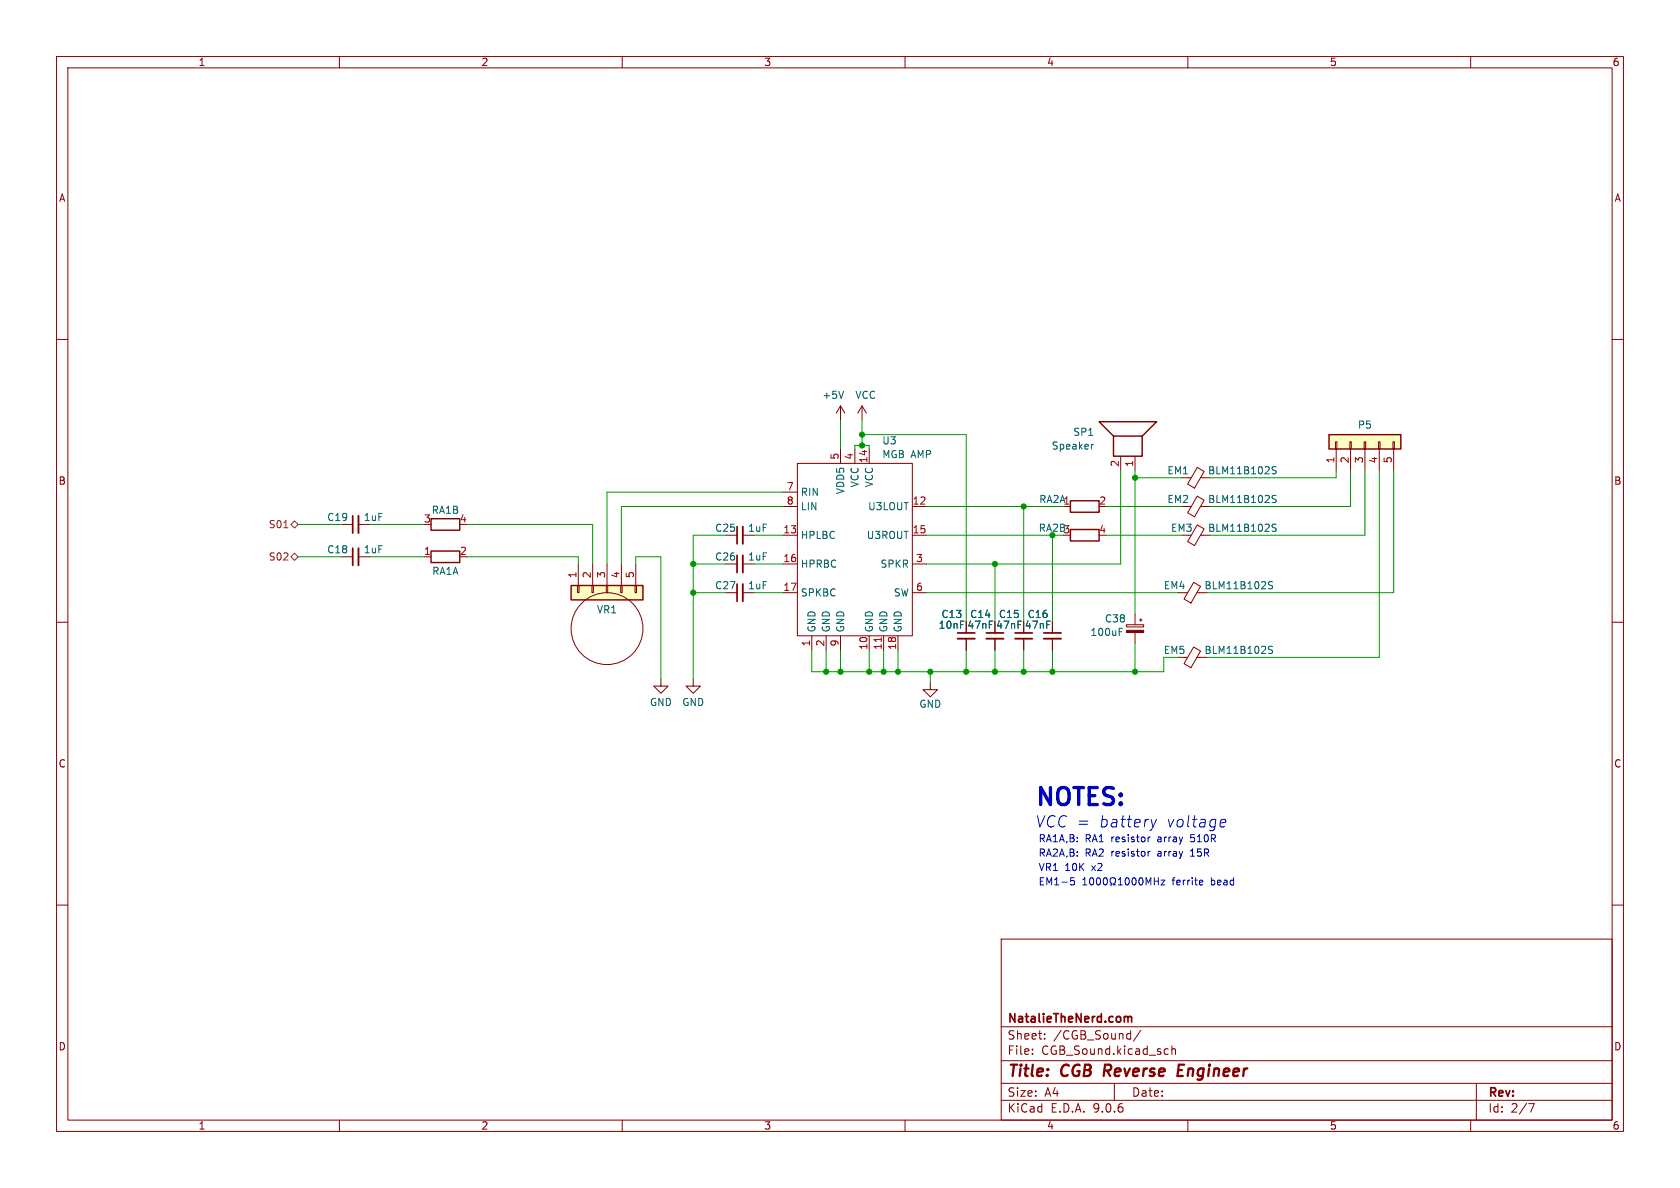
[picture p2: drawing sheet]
<svg xmlns="http://www.w3.org/2000/svg" width="297mm" height="210mm" viewBox="0 0 297 210" stroke-linecap="round" stroke-linejoin="round" font-family="sans-serif">
<g fill="none" stroke="#840000" stroke-width=".18">
<path d="M10 10h277v190h-277zM12 12h273v186h-273zM60 10v2M110 10v2M160 10v2M210 10v2M260 10v2M10 60h2M285 60h2M208.9 84.5h1.7M210.2 89.5h.4M211.7 92.8l1.2 .7-1.7 2.9-1.2-.7z"/>
<path d="M211.7 87.7l1.2 .7-1.7 3-1.2-.7zM211.7 82.6l1.2 .7-1.7 3-1.2-.7zM212.2 94.6h1.8M212.2 89.5h1.8M212.2 84.5h1.8M10 110h2M209.5 116.2h.4M211 114.4l1.2 .7-1.7 2.9-1.2-.7zM211.6 116.2h1.8M285 110h2M164.5 120.7v1.2h1.2l-1.2 1.3-1.3-1.3h1.3M10 160h2"/>
<path d="M177 166h108v32h-108zM285 160h2M60 198v2M110 198v2M160 198v2M177 194.5h108M177 191.5h108M177 187.5h108M177 181.5h108M182.5 186.3v.1M182.5 185.5v.1M184.7 183.6v.1"/>
<path d="M184.7 182.8v.1M197 191.5v3M199.7 182.7l.2 .1M199.9 182.2v1.5M199.9 183.6l-.2 .1M201.7 182.1l-1.3 2M206.1 185.4l.4 .1M206.5 186.3l-.4 .1M207.2 185.5l.2-.1 .3 .1 .1 .9M207.2 184.9v1.5M210 198v2M260 198v2"/>
<path d="M261 191.5v6.5M270.2 195.1h1l-.6 1.5"/>
</g>
<path d="M195.4 188.2l-.3 2M208.3 189.2h.7M209.4 188.2h-1l-.2 2h.9" fill="none" stroke="#840000" stroke-width=".4"/>
<path d="M198.8 179.8l.4-.1 .2 .2M199.4 179.9l.2-.2 .4 .1 .1 .9M199.4 179.9v.8" fill="none" stroke="#840000" stroke-width=".3"/>
<path d="M224.9 93l.7 .6-.2 .3h-.5M224.9 82.9l.7 .5-.2 .4-.5-.1M224.9 87.9l.7 .6-.2 .3h-.5M225.6 92.7h-.5l-.2 .2M225.6 87.6h-.5l-.2 .2M225.6 82.6l-.5-.1-.2 .2M224.2 114.6l.8 .6-.3 .3h-.5M225 114.3l-.5-.1-.3 .3" fill="none" stroke="#006464" stroke-width=".18"/>
<path d="M234.9 76.8h12.7v2.6h-12.7z" fill="#ffffc2"/>
<path d="M196.8 77.1h5.1v3.5h-5.1zM196.8 77.1l-2.5-2.6h10.2l-2.6 2.6M234.9 76.8h12.7v2.6h-12.7zM76.2 91.7h5.1v2h-5.1zM76.2 97.4h5.1v2h-5.1zM189.2 88.5h5.1v2.1h-5.1zM189.2 93.6h5.1v2h-5.1z" fill="none" stroke="#840000" stroke-width=".25"/>
<g fill="none" stroke="#840000" stroke-width=".18">
<path d="M148.6 71.8v2.5M148.6 79.4v2.5M148.6 71.8l-.8 1.2M148.6 71.8l.8 1.2M151.1 79.4v2.5M152.4 71.8l-.8 1.2M152.4 71.8l.8 1.2M152.4 71.8v2.5M153.7 79.4v2.5M236.1 78.1h.2v1.3h-.2zM236.2 79.4v3.8M238.6 78.1h.3v1.3h-.3z"/>
<path d="M238.8 79.4v3.8M241.2 78.1h.2v1.3h-.2zM241.3 79.4v3.8M243.7 78.1h.3v1.3h-.3zM243.8 79.4v3.8M246.3 78.1h.2v1.3h-.2zM246.4 79.4v3.8M60.3 92.7h2.1M63.4 92.7h2M74.9 98.4h1.3M128.3 94.6h2M128.3 99.7h2"/>
<path d="M131.3 94.6h2M131.3 99.7h2M138.4 94.6h2.6M138.4 87h2.6M138.4 89.5h2.6M138.4 99.7h2.6M141 81.9h20.3v30.5h-20.3zM161.3 94.6h2.5M161.3 89.5h2.5M161.3 99.7h2.5M188 89.5h1.2M198.1 80.6v2.6"/>
<path d="M200.7 80.6v2.6M128.3 104.8h2M131.3 104.8h2M138.4 104.8h2.6M143.5 112.4v2.5M146 112.4v2.5M148.6 112.4v2.5M153.7 112.4v2.5M156.2 112.4v2.5M158.7 112.4v2.5M161.3 104.8h2.5M170.8 112.9v2"/>
<path d="M175.9 112.9v2M181 112.9v2M186.1 109.9v2M186.1 112.9v2M199.1 110.4h3.1v.4h-3.1zM200.7 108.6v1.8M200.7 111.8v1.9M201.4 109.6h.5M201.7 109.3v.6M209.5 104.8h.4M211 102.9l1.2 .8-1.7 2.9-1.2-.7zM211.6 104.8h1.8"/>
<path d="M116.8 120v1.3h1.3l-1.3 1.3-1.2-1.3h1.2M122.6 120v1.3h1.2l-1.2 1.3-1.3-1.3h1.3"/>
</g>
<path d="M62.4 91.2v3M130.3 93.1v3M130.3 98.2v3M130.3 103.3v3M169.3 111.9h3M174.4 111.9h3M179.5 111.9h3M184.5 111.9h3.1" fill="none" stroke="#840000" stroke-width=".3"/>
<path d="M63.4 91.2v3M131.3 93.1v3M131.3 98.2v3M131.3 103.3v3M169.3 112.9h3M174.4 112.9h3M179.5 112.9h3M184.5 112.9h3.1" fill="none" stroke="#840000" stroke-width=".33"/>
<path d="M155.8 112.7v.7" fill="none" stroke="#a90000" stroke-width=".18"/>
<path d="M149.1 69.2l-.4 1.2M193.3 78.5l-.3 .2M197.9 111.7h.4M197.9 111.1h.6M224.2 103.2l.8 .5-.3 .4-.5-.1M225 102.9l-.5-.1-.3 .3" fill="none" stroke="#006464" stroke-width=".18"/>
<path d="M199.1 111.4h3.1v.4h-3.1z" fill="#840000" stroke="#840000" stroke-width=".18"/>
<path d="M101 103.5h12.7v2.5h-12.7z" fill="#ffffc2"/>
<g fill="none" stroke="#840000" stroke-width=".18">
<path d="M60.3 98.4h2.1M63.4 98.4h2M102.2 99.7v3.8M104.8 99.7v3.8M107.3 99.7v3.8M109.9 99.7v3.8M112.4 99.7v3.8M102.1 103.5h.3v1.3h-.3zM104.6 103.5h.3v1.3h-.3zM107.2 103.5h.2v1.3h-.2zM109.7 103.5h.3v1.3h-.3zM112.3 103.5h.2v1.3h-.2z"/>
<path d="M170.8 112.9v2M175.9 112.9v2M181 112.9v2M186.1 109.9v2M186.1 112.9v2"/>
<circle cx="107.3" cy="111.1" r="6.3"/>
</g>
<path d="M101 103.5h12.7v2.5h-12.7z" fill="none" stroke="#840000" stroke-width=".25"/>
<path d="M62.4 96.9v3" fill="none" stroke="#840000" stroke-width=".3"/>
<path d="M63.4 96.9v3" fill="none" stroke="#840000" stroke-width=".33"/>
<path d="M50.2 93.3h.7M51.4 98.4l.7-.6 .6 .6-.6 .7zM51.4 92.7l.7-.6 .6 .6-.6 .6z" fill="none" stroke="#725600" stroke-width=".18"/>
<g fill="none" stroke="#009600" stroke-width=".18">
<path d="M148.6 74.3v5.1M151.1 79.4v-.7h2.6v.7M152.4 76.8h18.4v33.1M152.4 74.3v4.4M52.7 98.4h7.6M52.7 92.7h7.6M65.4 98.4h9.5M65.4 92.7h9.5M82.5 98.4h19.7v1.3M82.5 92.7h22.3v7M112.4 99.7v-1.3h4.4v21.6M122.6 99.7h5.7"/>
<path d="M128.3 94.6h-5.7v25.4M133.3 99.7h5.1M133.3 94.6h5.1M138.4 89.5h-28.5v10.2M138.4 87h-31.1v12.7M163.8 94.6h22.3v15.3M163.8 89.5h24.2M175.9 99.7v10.2M181 89.5v20.4M195.6 94.6h13.3M195.6 89.5h13.3M198.1 83.2v16.5h-34.3"/>
<path d="M200.7 83.2v25.4M200.7 84.5h8.2M236.2 83.2v1.3h-22.2M238.8 83.2v6.3h-24.8M241.3 83.2v11.4h-27.3M243.8 83.2v33h-30.4M246.4 83.2v21.6h-33M122.6 104.8h5.7M133.3 104.8h5.1M143.5 114.9v3.8h62.2v-2.5M146 114.9v3.8M148.6 114.9v3.8"/>
<path d="M153.7 114.9v3.8M156.2 114.9v3.8M158.7 114.9v3.8M163.8 104.8h44.5M164.5 118.7v2M170.8 114.9v3.8M175.9 114.9v3.8M181 114.9v3.8M186.1 114.9v3.8M200.7 113.7v5"/>
</g>
<g fill="none" stroke="#0000c2" stroke-width=".18">
<path d="M189.9 155.2h-.6l-.1 .6 .2-.2 .4 .1 .2 .2-.1 .4-.2 .1-.5-.1M191.4 156.4h.7M191.4 155.5l.4-.3v1.2M192.8 155.2h.1a.68 .68 0 0 1 .5 .6 .68 .68 0 0 1-.5 .6 .84 .84 0 0 1-.1-1.2zM194 155.3l.1-.1a.68 .68 0 0 1 .5 .6 .68 .68 0 0 1-.5 .6l-.1-.1-.2-.4zM195.2 155.3l.1-.1a.68 .68 0 0 1 .5 .6 .68 .68 0 0 1-.5 .6l-.1-.1-.2-.4zM196.3 156.4h.3v-.2a.54 .54 0 0 1-.3-.8 .54 .54 0 0 1 .7-.2 .58 .58 0 0 1-.1 1v.2h.3M197.7 156.4h.7M197.7 155.5l.4-.3v1.2M199 155.3l.2-.1a.68 .68 0 0 1 .5 .6 .68 .68 0 0 1-.5 .6l-.2-.1-.1-.4zM200.2 155.3l.2-.1a.68 .68 0 0 1 .5 .6 .68 .68 0 0 1-.5 .6l-.2-.1-.1-.4zM201.5 155.3l.1-.1a.68 .68 0 0 1 .5 .6 .68 .68 0 0 1-.5 .6l-.1-.1-.2-.4z"/>
<path d="M202.6 156.4v-1.2l.4 .9 .5-.9v1.2M203.2 148l-.2 .2M203.3 150.5l-.3 .2M204.1 155.2v1.2M204.1 155.8h.7M204.5 144.8l-.7 1.4M204.8 155.2v1.2M205.3 155.6h.6l-.6 .8h.6M210.5 151.4h.7M210.6 150.4h-.1M212.2 155.6h.4v.3l-.6 .1M212.6 156.4h-.4"/>
<path d="M216.1 144.8l.5 .1 .1 .4-1 .2M216.5 146.1l-.6 .1"/>
</g>
<g fill="#009600" stroke="#009600" stroke-width=".18">
<circle cx="164.5" cy="118.7" r=".46"/>
<circle cx="170.8" cy="118.7" r=".46"/>
<circle cx="200.7" cy="118.7" r=".46"/>
<circle cx="186.1" cy="118.7" r=".46"/>
<circle cx="181" cy="118.7" r=".46"/>
<circle cx="186.1" cy="94.6" r=".46"/>
<circle cx="175.9" cy="99.7" r=".46"/>
<circle cx="175.9" cy="118.7" r=".46"/>
<circle cx="152.4" cy="78.7" r=".46"/>
<circle cx="158.7" cy="118.7" r=".46"/>
<circle cx="156.2" cy="118.7" r=".46"/>
<circle cx="146" cy="118.7" r=".46"/>
<circle cx="148.6" cy="118.7" r=".46"/>
<circle cx="153.7" cy="118.7" r=".46"/>
<circle cx="152.4" cy="76.8" r=".46"/>
<circle cx="200.7" cy="84.5" r=".46"/>
<circle cx="181" cy="89.5" r=".46"/>
<circle cx="122.6" cy="99.7" r=".46"/>
<circle cx="122.6" cy="104.8" r=".46"/>
</g>
<text font-size="4.2" fill="#0000c2" x="182.9" y="142.6">NOTES:</text>
<g font-size="2.8" fill="#0000c2">
<text x="182.9" y="146.4">VCC =</text>
<text x="194.2" y="146.4">battery</text>
<text x="206.2" y="146.4">voltage</text>
</g>
<g font-size="2.8" fill="#840000">
<text x="178" y="190.9">Title:</text>
<text x="187.7" y="190.9">CGB</text>
<text x="196" y="190.9">Reverse</text>
<text x="209.8" y="190.9">Engineer</text>
</g>
<g font-size="2.1" fill="#840000">
<text x="178" y="184">Sheet:</text>
<text x="178" y="181.2">NatalieTheNerd.com</text>
<text x="186.2" y="184">/CGB_Sound/</text>
<text x="178" y="186.7">File:</text>
<text x="184.1" y="186.7">CGB_Sound.kicad_sch</text>
<text x="178" y="196.9">KiCad</text>
<text x="178" y="194.1">Size:</text>
<text x="184.7" y="194.1">A4</text>
<text x="185.7" y="196.9">E.D.A.</text>
<text x="193.3" y="196.9">9.0.6</text>
<text x="200" y="194.1">Date:</text>
<text x="263" y="194.3">Rev:</text>
<text x="263" y="196.9">Id:</text>
<text x="267.1" y="196.9">2/7</text>
</g>
<g font-size="1.8" fill="#840000">
<text x="35" y="11.9">1</text>
<text x="85" y="11.9">2</text>
<text x="135" y="11.9">3</text>
<text x="185" y="11.9">4</text>
<text x="235" y="11.9">5</text>
<text x="285" y="11.9">6</text>
<text x="10.3" y="35.9">A</text>
<text x="285.3" y="35.9">A</text>
<text x="10.3" y="85.9">B</text>
<text x="285.3" y="85.9">B</text>
<text x="170.9" y="111.4">47nF</text>
<text x="10.3" y="135.9">C</text>
<text x="285.3" y="135.9">C</text>
<text x="10.3" y="185.9">D</text>
<text x="285.3" y="185.9">D</text>
<text x="35" y="199.9">1</text>
<text x="85" y="199.9">2</text>
<text x="135" y="199.9">3</text>
<text x="185" y="199.9">4</text>
<text x="235" y="199.9">5</text>
<text x="285" y="199.9">6</text>
</g>
<g font-size="1.8" fill="#006464">
<text x="145.3" y="70.7">+5V</text>
<text x="151.1" y="70.7">VCC</text>
<text x="189.6" y="77.2">SP1</text>
<text x="240" y="76">P5</text>
<text x="155.9" y="78.8">U3</text>
<text x="155.9" y="81.2">MGB AMP</text>
<text x="185.8" y="79.7">Speaker</text>
<text x="141.5" y="87.9">RIN</text>
<text x="149.5" y="87.5" transform="rotate(-90 149.5 87.5)">VDD5</text>
<text x="152" y="86.3" transform="rotate(-90 152 86.3)">VCC</text>
<text x="154.5" y="86.3" transform="rotate(-90 154.5 86.3)">VCC</text>
<text x="183.6" y="89.1">RA2A1</text>
<text x="206.3" y="89.1">EM2</text>
<text x="206.3" y="84">EM1</text>
<text x="213.5" y="89.1">BLM11B102S</text>
<text x="213.5" y="84">BLM11B102S</text>
<text x="57.7" y="92.3">C19</text>
<text x="64.2" y="92.3">1uF</text>
<text x="76.2" y="91">RA1B</text>
<text x="81.2" y="92.5">4</text>
<text x="126.3" y="94.2">C25</text>
<text x="132.2" y="94.2">1uF</text>
<text x="141.5" y="90.4">LIN</text>
<text x="141.5" y="95.5">HPLBC</text>
<text x="153.1" y="95.5">U3ROUT</text>
<text x="153.4" y="90.4">U3LOUT</text>
<text x="206.9" y="94.2">EM3</text>
<text x="213.5" y="94.2">BLM11B102S</text>
<text x="57.7" y="98">C18</text>
<text x="64.2" y="98">1uF</text>
<text x="76.3" y="101.8">RA1A</text>
<text x="126.3" y="99.3">C26</text>
<text x="132.2" y="99.3">1uF</text>
<text x="141.5" y="100.6">HPRBC</text>
<text x="155.6" y="100.6">SPKR</text>
<text x="126.3" y="104.4">C27</text>
<text x="132.2" y="104.4">1uF</text>
<text x="141.5" y="105.6">SPKBC</text>
<text x="157.9" y="105.6">SW</text>
<text x="205.6" y="104.4">EM4</text>
<text x="212.8" y="104.4">BLM11B102S</text>
<text x="105.4" y="108.6">VR1</text>
<text x="144.4" y="111.9" transform="rotate(-90 144.4 111.9)">GND</text>
<text x="146.9" y="111.9" transform="rotate(-90 146.9 111.9)">GND</text>
<text x="149.5" y="111.9" transform="rotate(-90 149.5 111.9)">GND</text>
<text x="154.5" y="111.9" transform="rotate(-90 154.5 111.9)">GND</text>
<text x="157.1" y="111.9" transform="rotate(-90 157.1 111.9)">GND</text>
<text x="159.6" y="111.9" transform="rotate(-90 159.6 111.9)">GND</text>
<text x="165.8" y="111.4">10nF</text>
<text x="166.3" y="109.4">C13</text>
<text x="171.4" y="109.4">C14</text>
<text x="176" y="111.4">47nF</text>
<text x="176.5" y="109.4">C15</text>
<text x="181.1" y="111.4">47nF</text>
<text x="181.6" y="109.4">C16</text>
<text x="192.7" y="112.6">100uF</text>
<text x="195.2" y="110.2">C38</text>
<text x="212.8" y="115.8">BLM11B102S</text>
<text x="114.8" y="125">GND</text>
<text x="120.5" y="125">GND</text>
<text x="162.4" y="125.3">GND</text>
</g>
<g font-size="1.8" fill="#a90000">
<text x="148.3" y="81.4" transform="rotate(-90 148.3 81.4)">5</text>
<text x="150.9" y="81.4" transform="rotate(-90 150.9 81.4)">4</text>
<text x="153.4" y="82" transform="rotate(-90 153.4 82)">14</text>
<text x="197.9" y="82.6" transform="rotate(-90 197.9 82.6)">2</text>
<text x="200.4" y="82.6" transform="rotate(-90 200.4 82.6)">1</text>
<text x="236" y="82" transform="rotate(-90 236 82)">1</text>
<text x="238.5" y="82" transform="rotate(-90 238.5 82)">2</text>
<text x="241" y="82" transform="rotate(-90 241 82)">3</text>
<text x="243.6" y="82" transform="rotate(-90 243.6 82)">4</text>
<text x="246.1" y="82" transform="rotate(-90 246.1 82)">5</text>
<text x="139" y="86.7">7</text>
<text x="139" y="89.3">8</text>
<text x="161.2" y="89.3">12</text>
<text x="194.2" y="89.3">2</text>
<text x="74.9" y="92.5">3</text>
<text x="138.4" y="94.4">13</text>
<text x="161.2" y="94.4">15</text>
<text x="194.2" y="94.4">4</text>
<text x="74.9" y="98.2">1</text>
<text x="81.2" y="98.2">2</text>
<text x="138.4" y="99.4">16</text>
<text x="161.9" y="99.4">3</text>
<text x="102" y="102.3" transform="rotate(-90 102 102.3)">1</text>
<text x="104.5" y="102.3" transform="rotate(-90 104.5 102.3)">2</text>
<text x="107.1" y="102.3" transform="rotate(-90 107.1 102.3)">3</text>
<text x="109.6" y="102.3" transform="rotate(-90 109.6 102.3)">4</text>
<text x="112.1" y="102.3" transform="rotate(-90 112.1 102.3)">5</text>
<text x="138.4" y="104.5">17</text>
<text x="161.9" y="104.5">6</text>
<text x="143.3" y="114.4" transform="rotate(-90 143.3 114.4)">1</text>
<text x="145.8" y="114.4" transform="rotate(-90 145.8 114.4)">2</text>
<text x="148.3" y="114.4" transform="rotate(-90 148.3 114.4)">9</text>
<text x="153.4" y="115" transform="rotate(-90 153.4 115)">10</text>
<text x="156" y="115" transform="rotate(-90 156 115)">11</text>
<text x="158.5" y="115" transform="rotate(-90 158.5 115)">18</text>
</g>
<g font-size="1.8" fill="#725600">
<text x="47.4" y="93.6">S01</text>
<text x="47.4" y="99.3">S02</text>
</g>
<g font-size="1.8" fill="#009600">
<text x="183.5" y="94.2">RA2B3</text>
<text x="205.6" y="115.8">EM5</text>
</g>
<g font-size="1.8" fill="#0000c2">
<text x="183.5" y="149">RA1A,B:</text>
<text x="191.8" y="149">RA1</text>
<text x="196.6" y="149">resistor</text>
<text x="204.9" y="149">array</text>
<text x="210.9" y="149">510R</text>
<text x="183.5" y="151.5">RA2A,B:</text>
<text x="183.5" y="154.1">VR1</text>
<text x="188.3" y="154.1">10K</text>
<text x="191.8" y="151.5">RA2</text>
<text x="193.1" y="154.1">x2</text>
<text x="196.6" y="151.5">resistor</text>
<text x="204.9" y="151.5">array</text>
<text x="210.9" y="151.5">15R</text>
<text x="183.5" y="156.6">EM1-5</text>
<text x="207.4" y="156.6">ferrite</text>
<text x="214.4" y="156.6">bead</text>
</g>
</svg>
